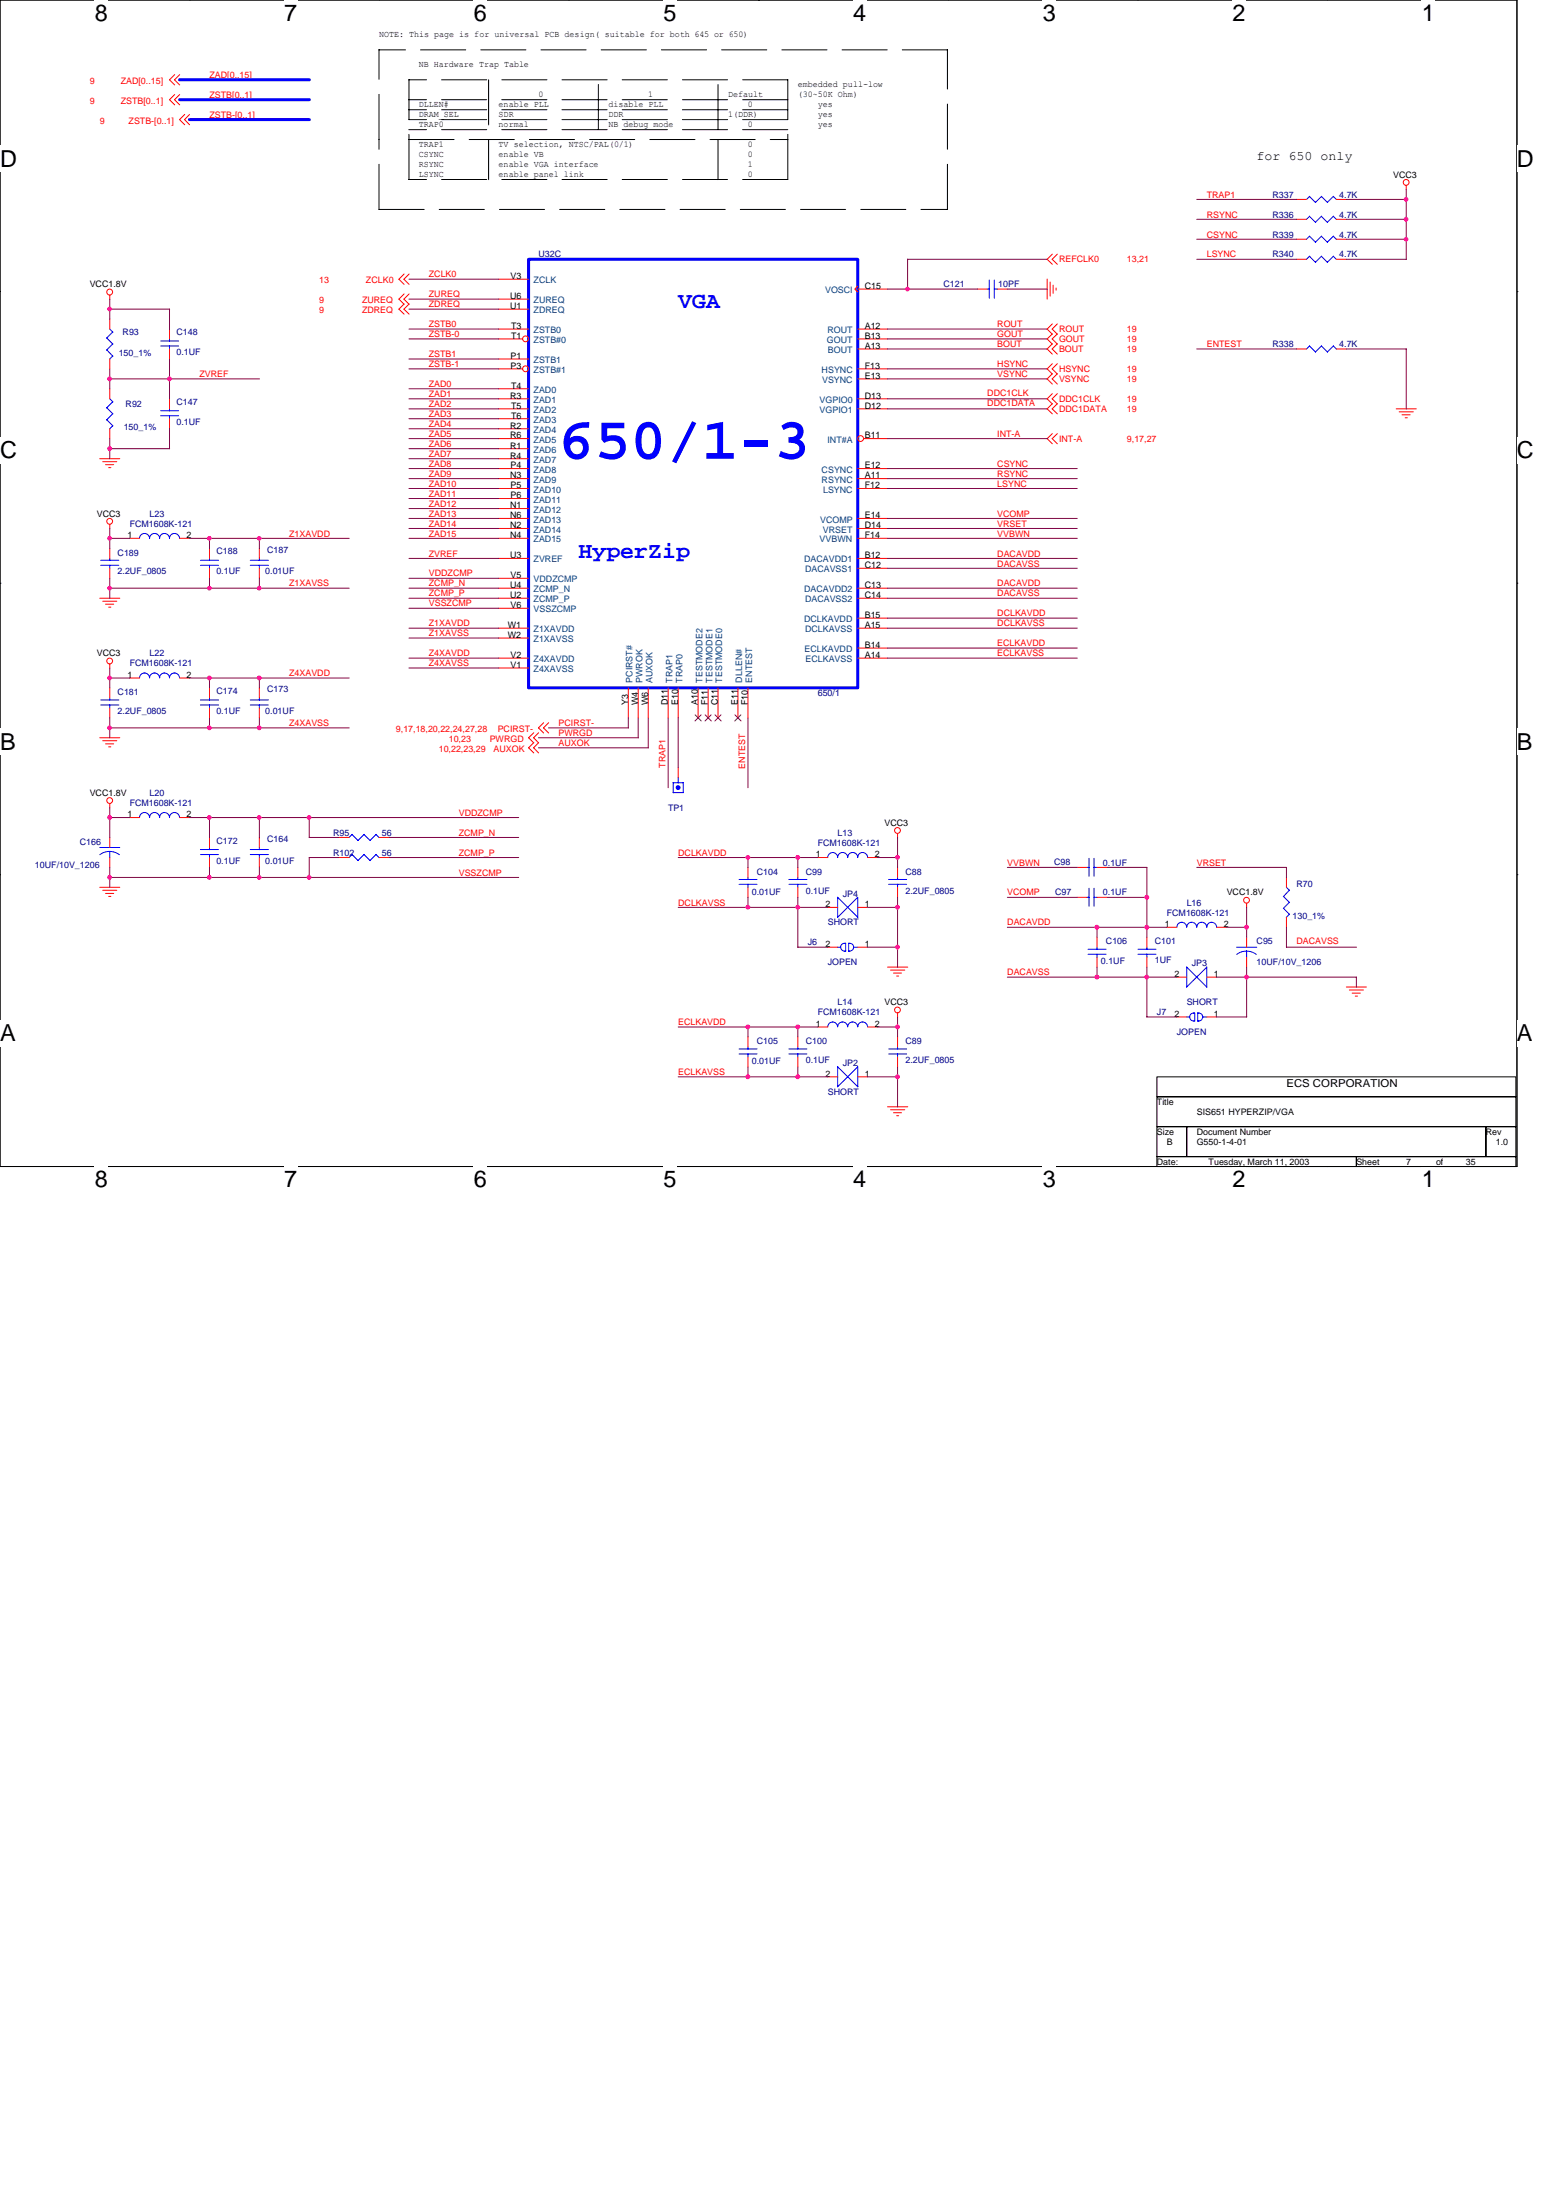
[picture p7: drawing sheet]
<svg xmlns="http://www.w3.org/2000/svg" width="210mm" height="297mm" viewBox="0 0 210 297" stroke-linecap="round" stroke-linejoin="round" font-family="sans-serif">
<path d="M0 0h204.8v157.5h-204.8z" fill="none" stroke="#000" stroke-width=".13"/>
<g fill="#fff">
<path d="M12.8 0h1.7v3.5h-1.7z"/>
<path d="M12.8 157.5h1.7v3.5h-1.7z"/>
</g>
<path d="M25.6 0h.1M25.6 157.5h.1" fill="none" stroke="#000" stroke-width=".13"/>
<g fill="#fff">
<path d="M38.4 0h1.7v3.5h-1.7z"/>
<path d="M38.4 157.5h1.7v3.5h-1.7z"/>
</g>
<path d="M51.2 0h.1M51.2 157.5h.1" fill="none" stroke="#000" stroke-width=".13"/>
<g fill="#fff">
<path d="M64 0h1.7v3.5h-1.7z"/>
<path d="M64 157.5h1.7v3.5h-1.7z"/>
</g>
<path d="M76.8 0h.1M76.8 157.5h.1" fill="none" stroke="#000" stroke-width=".13"/>
<g fill="#fff">
<path d="M89.6 0h1.7v3.5h-1.7z"/>
<path d="M89.6 157.5h1.7v3.5h-1.7z"/>
</g>
<path d="M102.4 0h.1M102.4 157.5h.1" fill="none" stroke="#000" stroke-width=".13"/>
<g fill="#fff">
<path d="M115.2 0h1.7v3.5h-1.7z"/>
<path d="M115.2 157.5h1.7v3.5h-1.7z"/>
</g>
<path d="M128 0h.1M128 157.5h.1" fill="none" stroke="#000" stroke-width=".13"/>
<g fill="#fff">
<path d="M140.8 0h1.7v3.5h-1.7z"/>
<path d="M140.8 157.5h1.7v3.5h-1.7z"/>
</g>
<path d="M153.6 0h.1M153.6 157.5h.1" fill="none" stroke="#000" stroke-width=".13"/>
<g fill="#fff">
<path d="M166.3 0h1.8v3.5h-1.8z"/>
<path d="M166.3 157.5h1.8v3.5h-1.8z"/>
</g>
<path d="M179.2 0h.1M179.2 157.5h.1" fill="none" stroke="#000" stroke-width=".13"/>
<g fill="#fff">
<path d="M191.9 0h1.8v3.5h-1.8z"/>
<path d="M191.9 157.5h1.8v3.5h-1.8z"/>
<path d="M0 19.7h2.3v3.5h-2.3z"/>
<path d="M204.8 19.7h2.3v3.5h-2.3z"/>
<path d="M0 59.1h2.3v3.5h-2.3z"/>
<path d="M204.8 59.1h2.3v3.5h-2.3z"/>
</g>
<path d="M0 39.4h.1M204.8 39.4h.1" fill="none" stroke="#000" stroke-width=".13"/>
<g fill="#fff">
<path d="M0 98.4h2.1v3.5h-2.1z"/>
<path d="M204.8 98.4h2.1v3.5h-2.1z"/>
</g>
<path d="M0 78.7h.1M204.8 78.7h.1" fill="none" stroke="#000" stroke-width=".13"/>
<g fill="#fff">
<path d="M0 137.8h2.1v3.5h-2.1z"/>
<path d="M204.7 137.8h2.2v3.5h-2.2z"/>
</g>
<path d="M0 118.1h.1M204.8 118.1h.1M156.2 145.4h48.4v2.7h-48.4zM156.2 148.1h48.4v4h-48.4zM156.2 152.1h4v4.1h-4zM156.2 156.2h26.9v1.3h-26.9zM160.2 152.1h40.4v4.1h-40.4zM183.1 156.2h21.5v1.3h-21.5zM200.6 152.1h4v4.1h-4z" fill="none" stroke="#000" stroke-width=".13"/>
<g fill="none" stroke="#000" stroke-width=".13" stroke-dasharray="6.1 2">
<path d="M51.2 18.8v-12.1M55.2 18.8h51.2M66 10.8v6.7M66 18.8v5.5M80.8 17.5v-6.7M96.9 17.5v-6.7M96.9 18.8v5.5M106.3 10.8h-51.1M106.3 16.2h-51.1M106.3 17.5h-51.1M106.3 14.8h-51.1M106.3 13.5h-51.1"/>
<path d="M127.9 6.7h-76.8M51.2 28.3v-9.5M51.2 28.3h76.7M55.2 24.2v-13.4M106.3 24.2v-13.4M106.3 24.2h-51.1M127.9 28.3v-21.6"/>
</g>
<g fill="none" stroke="#f00" stroke-width=".13">
<path d="M23.6 10.1l-.7 .7 .7 .7M23.6 12.8l-.7 .7 .7 .7M24.3 10.1l-.7 .7 .7 .7M24.3 12.8l-.7 .7 .7 .7M24.9 15.5l-.7 .7 .7 .6M25.6 15.5l-.7 .7 .7 .6M14.8 39.9v.5M54.5 37l-.7 .7 .7 .7M54.5 39.7l-.7 .7 .7 .7M55.2 37l-.7 .7 .7 .7M55.2 39.7l-.7 .7 .7 .7M67.3 37.7h4.1"/>
<path d="M115.8 38.6l-.4 .4 .4 .4M115.8 39h4M131.9 39h1.4M134.6 39h1.4M141.4 37.7v2.7M141.8 38.1v1.9M142 34.3l-.6 .7 .6 .7M142.2 38.5v1.1M142.6 38.9v.3M142.7 34.3l-.7 .7 .7 .7M175 29.6h1.4M175 35h1.4"/>
<path d="M175 26.9h1.4M175 32.3h1.4M180.4 29.6h1.3M180.4 35h1.3M180.4 26.9h1.3M180.4 32.3h1.3M189.8 25v.6M14.8 43.1v1.3M14.8 48.5v1.3M14.8 52.5v1.3M14.8 57.9v1.3M22.9 44.4v1.4"/>
<path d="M22.9 47.1v1.4M22.9 53.8v1.4M22.9 56.5v1.4M54.5 41l-.7 .7 .7 .7M55.2 41l-.7 .7 .7 .7M67.3 55.2h4.1M67.3 40.4h4.1M67.3 41.7h4.1M67.3 44.4h4.1M67.3 45.8h3.2M67.3 48.5h4.1M67.3 49.8h3.2"/>
<path d="M67.3 52.5h4.1M67.3 53.8h4.1M67.3 56.5h4.1M67.3 57.9h4.1M67.3 59.2h4.1M115.8 55.2h4M115.8 44.4h4M115.8 45.8h4M115.8 49.8h4M115.8 53.8h4M115.8 47.1h4M115.8 51.2h4"/>
<path d="M116.6 59.2h3.2M142 43.7l-.6 .7 .6 .7M142 45.1l-.6 .7 .6 .7M142 46.4l-.6 .7 .6 .7M142 49.1l-.6 .7 .6 .7M142 54.5l-.6 .7 .6 .7M142 53.1l-.6 .7 .6 .7M142 58.5l-.6 .7 .6 .7M142 50.5l-.6 .7 .6 .7M142.7 43.7l-.7 .7 .7 .7M142.7 45.1l-.7 .7 .7 .7M142.7 46.4l-.7 .7 .7 .7"/>
<path d="M142.7 49.1l-.7 .7 .7 .7M142.7 54.5l-.7 .7 .7 .7M142.7 53.1l-.7 .7 .7 .7M142.7 58.5l-.7 .7 .7 .7M142.7 50.5l-.7 .7 .7 .7M175 47.1h1.4M180.4 47.1h1.3M188.5 55.2h2.7M188.9 55.6h1.9M189.3 56h1.1M189.7 56.4h.3M13.5 61.9h2.7"/>
<path d="M13.9 62.3h1.9M14.2 62.7h1.1M14.7 63.1h.3M14.8 70.8v.6M14.8 74v1.4M14.8 76.7v1.4M17.5 72.7h1.3M24.2 72.7h1.4M28.3 74v1.4M28.3 76.7v1.4M35 74v1.4M35 76.7v1.4"/>
<path d="M67.3 61.9h4.1M67.3 72.7h4.1M67.3 60.6h4.1M67.3 63.3h4.1M67.3 64.6h4.1M67.3 66h4.1M67.3 67.3h4.1M67.3 68.7h4.1M67.3 70h4.1M67.3 71.4h4.1M67.3 75.4h4.1M67.3 78.1h4.1"/>
<path d="M67.3 79.4h4.1M115.8 72.7h4M115.8 63.3h4M115.8 64.6h4M115.8 66h4M115.8 70h4M115.8 71.4h4M115.8 75.4h4M115.8 79.4h4M115.8 76.7h4M13.5 80.8h2.7M13.5 99.6h2.7"/>
<path d="M13.9 81.2h1.9M14.2 81.6h1.1M14.7 82h.3M14.8 89.7v.5M14.8 92.9v1.3M14.8 95.6v1.3M17.5 91.5h1.3M24.2 91.5h1.4M28.3 92.9v1.3M28.3 95.6v1.3M35 92.9v1.3M35 95.6v1.3"/>
<path d="M67.3 80.8h4.1M67.3 82.1h4.1M67.3 84.8h4.1M67.3 86.1h4.1M67.3 88.9h4.1M67.3 90.2h4.1M72.1 98.9l-.7 .7 .7 .7M72.7 98.9l-.7 .7 .7 .7M73.4 97.6l-.7 .7 .7 .7M74.1 97.6l-.7 .7 .7 .7M84.8 92.9v4M86.1 92.9v4"/>
<path d="M87.5 92.9v4M90.2 92.9v4M91.5 92.9v4M94.2 92.9v4M95.6 92.9v4M96.9 92.9v4M99.6 92.9v4M101 92.9v4M115.8 80.8h4M115.8 84.8h4M115.8 88.9h4M115.8 83.5h4"/>
<path d="M115.8 87.5h4M13.5 119.8h2.7M13.9 100h1.9M14.2 100.4h1.1M14.7 100.8h.3M14.8 108.5v.6M14.8 113.1v1.3M14.8 115.8v1.3M17.5 110.4h1.3M24.2 110.4h1.4M28.3 113.1v1.3M28.3 115.8v1.3"/>
<path d="M35 113.1v1.3M35 115.8v1.3M45.8 115.8h1.3M45.8 113.1h1.3M51.2 115.8h1.3M51.2 113.1h1.3M72.1 100.3l-.7 .7 .7 .7M72.7 100.3l-.7 .7 .7 .7M91.5 103.7v1.3M101 117.1v1.4M101 119.8v1.4M107.7 117.1v1.4"/>
<path d="M107.7 119.8v1.4M110.4 115.8h1.3M117.1 115.8h1.4M121.2 112.5v.6M121.2 117.1v1.4M121.2 119.8v1.4M145.4 117.1h1.3M148.1 117.1h1.3M173.7 118.5v1.3M13.9 120.2h1.9M14.2 120.6h1.1M14.7 121h.3"/>
<path d="M101 140v1.4M107.7 140v1.4M110.4 138.7h1.3M111.7 122.5h1.4M111.7 127.9h1.4M115.8 122.5h1.3M115.8 127.9h1.3M117.1 138.7h1.4M119.8 130.6h2.7M120.2 131h1.9M120.6 131.4h1.1M121 131.8h.3"/>
<path d="M121.2 136.8v.5M121.2 140v1.4M145.4 121.2h1.3M148.1 121.2h1.3M148.1 126.5v1.4M148.1 129.2v1.4M154.8 126.5v1.4M154.8 129.2v1.4M157.5 125.2h1.4M158.9 137.3h1.3M158.9 131.9h1.3M162.9 137.3h1.3"/>
<path d="M162.9 131.9h1.3M164.2 125.2h1.4M168.3 122v.5M168.3 126.5v1.4M168.3 129.2v1.4M173.7 123.8v1.4M181.7 133.3h2.7M182.1 133.7h1.9M182.5 134.1h1.1M182.9 134.5h.3M101 142.7v1.3M107.7 142.7v1.3"/>
<path d="M111.7 145.4h1.4M115.8 145.4h1.3M119.8 149.4h2.7M120.2 149.8h1.9M120.6 150.2h1.1M121 150.6h.3M121.2 142.7v1.3"/>
<circle cx="14.8" cy="39.4" r=".4"/>
<circle cx="189.8" cy="24.6" r=".39"/>
<circle cx="70.9" cy="49.8" r=".39"/>
<circle cx="70.9" cy="45.7" r=".39"/>
<circle cx="116.2" cy="59.2" r=".39"/>
<circle cx="14.8" cy="70.4" r=".39"/>
<circle cx="14.8" cy="89.2" r=".39"/>
<circle cx="14.8" cy="108.1" r=".39"/>
<circle cx="121.1" cy="112.1" r=".39"/>
<circle cx="121.1" cy="136.4" r=".39"/>
<circle cx="168.3" cy="121.5" r=".39"/>
</g>
<g fill="none" stroke="#00f" stroke-width=".13">
<path d="M133.3 39h.3M133.5 37.8v2.5M134.2 39h.4M134.2 37.8v2.5M176.8 29.2l.8 .8M176.8 34.6l.8 .8M176.8 31.9l.8 .8M176.8 29.2l-.4 .4M176.8 34.6l-.4 .4M176.8 26.5l-.4 .4M176.8 31.9l-.4 .4M177.6 32.7l.8-.8 .8 .8"/>
<path d="M178.4 29.2l.8 .8M178.4 34.6l.8 .8M178.4 26.5l.8 .8M178.4 29.2l-.8 .8M178.4 34.6l-.8 .8M178.4 26.5l-.8 .8-.8-.8M180 29.2l.4 .4M180 34.6l.4 .4M180 26.5l.4 .4M180 31.9l.4 .4M180 29.2l-.8 .8M180 34.6l-.8 .8"/>
<path d="M180 26.5l-.8 .8M180 31.9l-.8 .8M14.4 45.6l.8 .9M14.4 47.2l.8 .9M14.4 55.1l.8 .8M14.8 44.4l.4 .5M14.8 53.8l.4 .5M15.2 44.8l-.8 .9M15.2 46.4l-.8 .9M15.2 48.1l-.4 .4M15.2 54.3l-.8 .8M15.2 55.9l-.8 .8 .8 .8"/>
<path d="M15.2 57.5l-.4 .4M21.7 56.1h2.4M21.7 55.5h2.4M21.7 46.7h2.4M21.7 46h2.4M22.9 45.8v.3M22.9 46.7v.4M22.9 55.2v.3M22.9 56.1v.4M176.8 46.7l.8 .8M176.8 46.7l-.4 .4M177.6 47.5l.8-.8 .8 .8"/>
<path d="M180 46.7l.4 .4M180 46.7l-.8 .8M13.6 76.3h2.4M13.6 75.6h2.4M14.8 75.4v.3M14.8 76.3v.4M18.8 72.7a.68 .68 0 0 1 .7-.7 .68 .68 0 0 1 .7 .7 .68 .68 0 0 1 .7-.7 .68 .68 0 0 1 .6 .7 .67 .67 0 0 1 .7-.7 .67 .67 0 0 1 .7 .7 .68 .68 0 0 1 .7-.7 .68 .68 0 0 1 .6 .7M27.1 76.3h2.4M27.1 75.6h2.4M28.3 75.4v.3M28.3 76.3v.4M33.8 76.3h2.4"/>
<path d="M33.8 75.6h2.4M35 75.4v.3M35 76.3v.4M13.6 95.2h2.4M13.6 94.5h2.4M14.8 94.2v.3M14.8 95.2v.4M18.8 91.5a.68 .68 0 0 1 .7-.6 .68 .68 0 0 1 .7 .6 .68 .68 0 0 1 .7-.6 .68 .68 0 0 1 .6 .6 .67 .67 0 0 1 .7-.6 .67 .67 0 0 1 .7 .6 .68 .68 0 0 1 .7-.6 .68 .68 0 0 1 .6 .6M27.1 95.2h2.4M27.1 94.5h2.4M28.3 94.2v.3M28.3 95.2v.4"/>
<path d="M33.8 95.2h2.4M33.8 94.5h2.4M35 94.2v.3M35 95.2v.4M13.5 114.4h2.7M13.5 115.4a2.16 2.16 0 0 1 2.6 0M14.8 115v.8M18.8 110.4a.68 .68 0 0 1 .7-.7 .68 .68 0 0 1 .7 .7 .68 .68 0 0 1 .7-.7 .68 .68 0 0 1 .6 .7 .67 .67 0 0 1 .7-.7 .67 .67 0 0 1 .7 .7 .68 .68 0 0 1 .7-.7 .68 .68 0 0 1 .6 .7M27.1 115.4h2.4M27.1 114.7h2.4M28.3 114.4v.3M28.3 115.4v.4"/>
<path d="M33.8 115.4h2.4M33.8 114.7h2.4M35 114.4v.3M35 115.4v.4M47.5 112.7l.8 .8M47.5 115.4l.8 .8M47.5 112.6l-.4 .5M47.5 115.4l-.4 .4M49.1 112.7l.9 .8M49.1 115.4l.9 .8M49.1 112.6l-.8 .9M49.1 115.4l-.8 .8"/>
<path d="M50.8 112.7l.4 .4M50.8 115.4l.4 .4M50.8 112.6l-.8 .9M50.8 115.4l-.8 .8M90.8 105.7h1.4M90.9 105.7v1.3M91.5 105v.7M92.2 105.7v1.3h-1.3M99.8 119.4h2.4M99.8 118.7h2.4M101 118.5v.3M101 119.4v.4"/>
<path d="M106.5 119.4h2.4M106.5 118.7h2.4M107.7 118.5v.3M107.7 119.4v.4M111.7 115.8a.67 .67 0 0 1 .7-.7 .67 .67 0 0 1 .7 .7 .68 .68 0 0 1 .6-.7 .68 .68 0 0 1 .7 .7 .68 .68 0 0 1 .7-.7 .68 .68 0 0 1 .7 .7 .67 .67 0 0 1 .6-.7 .67 .67 0 0 1 .7 .7M120 119.4h2.4M120 118.7h2.4M121.2 118.5v.3M121.2 119.4v.4M146.7 117.1h.3M147 115.9v2.4M147 119.9v2.5"/>
<path d="M147.7 117.1h.4M147.7 115.9v2.4M147.7 119.9v2.5M173.7 119.8l.4 .4M111.7 138.6a.67 .67 0 0 1 .7-.6 .67 .67 0 0 1 .7 .6 .68 .68 0 0 1 .6-.6 .68 .68 0 0 1 .7 .6 .68 .68 0 0 1 .7-.6 .68 .68 0 0 1 .7 .6 .67 .67 0 0 1 .6-.6 .67 .67 0 0 1 .7 .6M113.1 123.8v-2.7l2.7 2.8M113.1 127.9h.4M114.2 127.4a.54 .54 0 0 0-.7 .4 .54 .54 0 0 0 .5 .6M114.2 127.3v1.1h-.2M114.5 128.4h.2M114.6 127.3v1.1M114.6 127.4h.1"/>
<path d="M114.7 127.4a.53 .53 0 0 1 .5 .5 .53 .53 0 0 1-.5 .5M115.2 127.9h.6M115.8 123.8v-2.7l-2.7 2.8M146.7 121.2h.3M146.9 128.8h2.4M146.9 128.2h2.4M147.7 121.2h.4M148.1 127.9v.3M148.1 128.8v.4M153.6 128.8h2.4M153.6 128.2h2.4M154.8 127.9v.3"/>
<path d="M154.8 128.8v.4M158.9 125.2a.67 .67 0 0 1 .6-.7 .67 .67 0 0 1 .7 .7 .68 .68 0 0 1 .7-.7 .68 .68 0 0 1 .6 .7 .68 .68 0 0 1 .7-.7 .68 .68 0 0 1 .7 .7 .67 .67 0 0 1 .7-.7 .67 .67 0 0 1 .6 .7M160.2 137.3h.4M160.2 133.3v-2.7l2.7 2.7M161.1 137.9a.55 .55 0 0 1-.5-.7 .55 .55 0 0 1 .7-.4v1.1h-.2M161.8 136.8a.55 .55 0 0 1 .5 .6 .55 .55 0 0 1-.7 .5M161.8 136.8h-.1v1.1M162.3 137.3h.6M162.9 133.3v-2.7l-2.7 2.7M166.9 127.9h2.8M166.9 128.9a2.05 2.05 0 0 1 1.4-.5 2.14 2.14 0 0 1 1.3 .5M168.3 128.4v.9"/>
<path d="M173.2 121l.9 .9M173.2 122.6l.9 .9M174.1 120.2l-.9 .9M174.1 121.8l-.9 .9M174.1 123.4l-.5 .5M99.8 142.3h2.4M99.8 141.6h2.4M101 141.4v.2M101 142.3v.4M106.5 142.3h2.4M106.5 141.6h2.4M107.7 141.4v.2"/>
<path d="M107.7 142.3v.4M113.1 146.7v-2.7l2.7 2.7M115.8 146.7v-2.7l-2.7 2.7M120 142.3h2.4M120 141.6h2.4M121.2 141.4v.2M121.2 142.3v.4"/>
</g>
<path d="M24.2 10.8h17.6M24.2 13.5h17.6M25.6 16.2h16.2M71.4 35h44.4v57.9h-44.4z" fill="none" stroke="#00f" stroke-width=".4"/>
<path d="M93.8 96.5l.9 .8M94.6 96.5l-.8 .8M95.2 96.5l.8 .8M96 96.5l-.8 .8M96.5 96.5l.8 .8M97.3 96.5l-.8 .8M99.2 96.5l.8 .8M100 96.5l-.8 .8" fill="none" stroke="#804000" stroke-width=".13"/>
<circle cx="91.5" cy="106.3" r=".26" fill="#00f" stroke="#00f" stroke-width=".13"/>
<g fill="none" stroke="#800040" stroke-width=".13">
<path d="M55.2 37.7h12.1M119.8 39h12.2M136 39h5.4M141.4 35h-18.9v4M161.5 29.6h13.5M161.5 32.3h13.5M161.5 35h13.5M161.5 26.9h13.5M181.7 29.6h8.1M181.7 32.3h8.1M181.7 35h8.1M181.7 26.9h8.1"/>
<path d="M189.8 25.6v9.4M14.8 41.7h8.1M14.8 51.2h20.2M14.8 40.4v2.7M14.8 49.8v2.7M14.8 59.2v2.8M22.9 41.7v2.7M22.9 48.5v5.4M22.9 57.9v2.7M55.2 40.4h12.1M55.2 41.7h12.1M55.2 44.4h12.1"/>
<path d="M55.2 45.8h12.1M55.2 48.5h12.1M55.2 49.8h12.1M55.2 52.5h12.1M55.2 53.8h12.1M55.2 55.2h12.1M55.2 56.5h12.1M55.2 57.9h12.1M55.2 59.2h12.1M119.8 44.4h21.6M119.8 45.8h21.6M119.8 47.1h21.6"/>
<path d="M119.8 49.8h21.6M119.8 51.2h21.6M119.8 53.8h21.6M119.8 55.2h21.6M119.8 59.2h21.6M161.5 47.1h13.5M181.7 47.1h8.1M189.8 47.1v8.1M14.8 60.6h8.1M14.8 72.7h2.7M14.8 79.4h32.3M14.8 71.4v2.7"/>
<path d="M14.8 78.1v2.7M25.6 72.7h21.5M28.3 72.7v1.4M28.3 78.1v1.3M35 72.7v1.4M35 78.1v1.3M55.2 60.6h12.1M55.2 61.9h12.1M55.2 63.3h12.1M55.2 64.6h12.1M55.2 66h12.1M55.2 67.3h12.1"/>
<path d="M55.2 68.7h12.1M55.2 70h12.1M55.2 71.4h12.1M55.2 72.7h12.1M55.2 75.4h12.1M55.2 78.1h12.1M55.2 79.4h12.1M119.8 63.3h25.6M119.8 64.6h25.6M119.8 66h25.6M119.8 70h25.6M119.8 71.4h25.6"/>
<path d="M119.8 72.7h25.6M119.8 75.4h25.6M119.8 76.7h25.6M119.8 79.4h25.6M14.8 98.3h32.3M14.8 90.2v2.7M14.8 96.9v2.7M14.8 91.5h2.7M25.6 91.5h21.5M28.3 91.5v1.4M28.3 96.9v1.4M35 91.5v1.4"/>
<path d="M35 96.9v1.4M55.2 80.8h12.1M55.2 82.1h12.1M55.2 84.8h12.1M55.2 86.1h12.1M55.2 88.9h12.1M55.2 90.2h12.1M74 98.3h10.8M84.8 96.9v1.4M86.1 96.9l.1 2.7h-13.5M87.5 96.9v4.1M90.2 96.9v9.5"/>
<path d="M91.5 96.9v6.8M101 96.9v9.5M119.8 80.8h25.6M119.8 83.5h25.6M119.8 84.8h25.6M119.8 87.5h25.6M119.8 88.9h25.6M14.8 109.1v4M14.8 117.1v2.7M14.8 110.4h2.7M14.8 118.5h55.2M25.6 110.4h44.4"/>
<path d="M28.3 110.4v2.7M28.3 117.1v1.4M35 110.4v2.7M35 117.1v1.4M41.7 110.4v2.7h4.1M45.8 115.8h-4.1v2.7M52.5 113.1h17.5M52.5 115.8h17.5M72.7 101h14.8M91.5 115.8h18.9M101 115.8v1.3M107.7 115.8v1.3"/>
<path d="M118.5 115.8h2.7M121.2 113.1v4M136 117.1h9.4M149.4 117.1h5.4v9.5M161.5 117.1h12.2v1.4M91.5 122.5h20.3M91.5 138.7h18.9M101 121.2v1.3M101 138.7v1.3M107.7 121.2v6.7h4M107.7 138.7v1.3M117.1 127.9h4.1"/>
<path d="M117.1 122.5h4.1M118.5 138.7h2.7M121.2 121.2v9.4M121.2 137.3v2.7M136 131.9h22.9M136 125.2h21.5M136 121.2h9.4M148.1 125.2v1.4M148.1 130.6v1.4M149.4 121.2h5.4M154.8 137.3h4.1M154.8 130.6v6.7"/>
<path d="M164.2 131.9h18.9v1.4M164.2 137.3h4.1M165.6 125.2h2.7M168.3 122.5v4.1M168.3 130.6v6.7M173.7 125.2v2.7h9.4M91.5 145.4h20.3M101 144v1.4M107.7 144v1.4M117.1 145.4h4.1M121.2 144v5.5"/>
</g>
<g fill="#f0f" stroke="#f0f" stroke-width=".13">
<circle cx="14.8" cy="51.1" r=".26"/>
<circle cx="22.9" cy="51.1" r=".27"/>
<circle cx="28.3" cy="72.7" r=".25"/>
<circle cx="14.8" cy="79.4" r=".25"/>
<circle cx="28.3" cy="79.4" r=".25"/>
<circle cx="35" cy="79.4" r=".25"/>
<circle cx="35" cy="72.7" r=".25"/>
<circle cx="122.5" cy="39" r=".25"/>
<circle cx="41.7" cy="110.4" r=".26"/>
<circle cx="28.3" cy="110.4" r=".26"/>
<circle cx="35" cy="110.4" r=".26"/>
<circle cx="35" cy="91.5" r=".26"/>
<circle cx="28.3" cy="91.5" r=".26"/>
<circle cx="14.8" cy="41.7" r=".25"/>
<circle cx="148.1" cy="125.2" r=".27"/>
<circle cx="168.3" cy="125.2" r=".27"/>
<circle cx="35" cy="98.3" r=".26"/>
<circle cx="154.8" cy="131.9" r=".27"/>
<circle cx="148.1" cy="131.9" r=".27"/>
<circle cx="154.8" cy="121.1" r=".27"/>
<circle cx="14.8" cy="110.4" r=".26"/>
<circle cx="154.8" cy="125.2" r=".27"/>
<circle cx="121.2" cy="122.5" r=".26"/>
<circle cx="101" cy="122.5" r=".26"/>
<circle cx="121.2" cy="115.8" r=".26"/>
<circle cx="101" cy="115.8" r=".26"/>
<circle cx="107.7" cy="115.8" r=".26"/>
<circle cx="107.7" cy="122.5" r=".26"/>
<circle cx="14.8" cy="98.3" r=".26"/>
<circle cx="107.7" cy="145.4" r=".27"/>
<circle cx="28.3" cy="118.5" r=".26"/>
<circle cx="101" cy="145.4" r=".27"/>
<circle cx="121.1" cy="138.6" r=".27"/>
<circle cx="14.8" cy="60.6" r=".26"/>
<circle cx="189.8" cy="32.3" r=".25"/>
<circle cx="14.8" cy="72.7" r=".25"/>
<circle cx="189.8" cy="26.9" r=".26"/>
<circle cx="107.7" cy="138.6" r=".27"/>
<circle cx="121.1" cy="145.4" r=".27"/>
<circle cx="189.8" cy="29.6" r=".26"/>
<circle cx="35" cy="118.5" r=".26"/>
<circle cx="14.8" cy="118.5" r=".26"/>
<circle cx="41.7" cy="118.5" r=".26"/>
<circle cx="28.3" cy="98.3" r=".26"/>
<circle cx="101" cy="138.6" r=".27"/>
<circle cx="168.3" cy="131.9" r=".27"/>
<circle cx="14.8" cy="91.5" r=".26"/>
<circle cx="121.1" cy="127.9" r=".27"/>
</g>
<text font-size="8.1" fill="#00f" x="75.4" y="61.9">650/1-3</text>
<g font-size="3.2">
<text x="12.8" y="2.8">8</text>
<text x="38.4" y="2.8">7</text>
<text x="64" y="2.8">6</text>
<text x="89.6" y="2.8">5</text>
<text x="115.2" y="2.8">4</text>
<text x="140.8" y="2.8">3</text>
<text x="166.3" y="2.8">2</text>
<text x="191.9" y="2.8">1</text>
<text x="0" y="22.5">D</text>
<text x="204.8" y="22.5">D</text>
<text x="0" y="61.9">C</text>
<text x="204.8" y="61.9">C</text>
<text x="0" y="101.2">B</text>
<text x="204.8" y="101.2">B</text>
<text x="0" y="140.6">A</text>
<text x="204.8" y="140.6">A</text>
<text x="12.8" y="160.3">8</text>
<text x="38.4" y="160.3">7</text>
<text x="64" y="160.3">6</text>
<text x="89.6" y="160.3">5</text>
<text x="115.2" y="160.3">4</text>
<text x="140.8" y="160.3">3</text>
<text x="166.3" y="160.3">2</text>
<text x="191.9" y="160.3">1</text>
</g>
<g font-size="3.1" fill="#00f">
<text x="91.5" y="41.6">VGA</text>
<text x="78.1" y="75.3">HyperZip</text>
</g>
<text font-size="1.8" x="169.6" y="21.6">for 650 only</text>
<text font-size="1.5" x="173.7" y="146.7">ECS CORPORATION</text>
<g font-size="1.2">
<text x="51.2" y="5">NOTE: This page is for universal PCB design( suitable for both 645 or 650)</text>
<text x="56.5" y="9.1">NB Hardware Trap Table</text>
<text x="107.7" y="11.7">embedded pull-low</text>
<text x="56.5" y="14.4">DLLEN#</text>
<text x="56.5" y="15.8">DRAM_SEL</text>
<text x="56.5" y="17.1">TRAP0</text>
<text x="67.3" y="14.4">enable PLL</text>
<text x="67.3" y="15.8">SDR</text>
<text x="67.3" y="17.1">normal</text>
<text x="72.7" y="13.1">0</text>
<text x="82.1" y="14.4">disable PLL</text>
<text x="82.1" y="17.1">NB debug mode</text>
<text x="82.1" y="15.8">DDR</text>
<text x="87.5" y="13.1">1</text>
<text x="98.3" y="13.1">Default</text>
<text x="98.3" y="15.8">1(DDR)</text>
<text x="101" y="14.4">0</text>
<text x="101" y="17.1">0</text>
<text x="107.7" y="13.1">(30~50K Ohm)</text>
<text x="110.4" y="14.4">yes</text>
<text x="110.4" y="15.8">yes</text>
<text x="110.4" y="17.1">yes</text>
<text x="56.5" y="19.8">TRAP1</text>
<text x="56.5" y="23.9">LSYNC</text>
<text x="56.5" y="21.2">CSYNC</text>
<text x="56.5" y="22.5">RSYNC</text>
<text x="67.3" y="22.5">enable VGA interface</text>
<text x="67.3" y="23.9">enable panel link</text>
<text x="67.3" y="19.8">TV selection, NTSC/PAL(0/1)</text>
<text x="67.3" y="21.2">enable VB</text>
<text x="101" y="19.8">0</text>
<text x="101" y="22.5">1</text>
<text x="101" y="21.2">0</text>
<text x="101" y="23.9">0</text>
<text x="188.1" y="24">VCC3</text>
<text x="12.1" y="38.8">VCC1.8V</text>
<text x="68.9" y="40.4">U6</text>
<text x="68.9" y="41.7">U1</text>
<text x="68.9" y="37.7">V3</text>
<text x="116.7" y="39">C15</text>
<text x="69" y="44.4">T3</text>
<text x="69" y="45.7">T1</text>
<text x="116.7" y="44.4">A12</text>
<text x="116.7" y="45.7">B13</text>
<text x="116.7" y="47.1">A13</text>
<text x="68.9" y="53.8">R3</text>
<text x="68.9" y="48.5">P1</text>
<text x="68.9" y="49.8">P3</text>
<text x="69" y="52.5">T4</text>
<text x="116.7" y="49.8">F13</text>
<text x="116.7" y="51.1">E13</text>
<text x="116.7" y="53.8">D13</text>
<text x="68.9" y="57.9">R2</text>
<text x="68.9" y="59.2">R6</text>
<text x="69" y="55.2">T5</text>
<text x="69" y="56.5">T6</text>
<text x="116.7" y="55.2">D12</text>
<text x="116.7" y="59.2">B11</text>
<text x="68.9" y="60.6">R1</text>
<text x="68.9" y="61.9">R4</text>
<text x="68.9" y="64.6">N3</text>
<text x="68.9" y="63.2">P4</text>
<text x="68.9" y="65.9">P5</text>
<text x="116.7" y="63.2">E12</text>
<text x="116.7" y="64.6">A11</text>
<text x="116.7" y="65.9">F12</text>
<text x="13.1" y="69.8">VCC3</text>
<text x="68.9" y="68.6">N1</text>
<text x="68.9" y="70">N6</text>
<text x="68.9" y="71.3">N2</text>
<text x="68.9" y="67.3">P6</text>
<text x="116.7" y="70">E14</text>
<text x="116.7" y="71.3">D14</text>
<text x="17.2" y="72.7">1</text>
<text x="25.2" y="72.7">2</text>
<text x="68.9" y="72.7">N4</text>
<text x="68.9" y="75.4">U3</text>
<text x="116.7" y="72.7">F14</text>
<text x="116.7" y="75.4">B12</text>
<text x="116.7" y="76.7">C12</text>
<text x="68.9" y="79.4">U4</text>
<text x="68.9" y="80.8">U2</text>
<text x="68.9" y="78.1">V5</text>
<text x="68.9" y="82.1">V6</text>
<text x="116.7" y="79.4">C13</text>
<text x="116.7" y="80.8">C14</text>
<text x="116.7" y="83.4">B15</text>
<text x="13.1" y="88.6">VCC3</text>
<text x="68.5" y="84.8">W1</text>
<text x="68.5" y="86.1">W2</text>
<text x="68.9" y="88.8">V2</text>
<text x="116.7" y="84.8">A15</text>
<text x="116.7" y="87.5">B14</text>
<text x="116.7" y="88.8">A14</text>
<text x="17.2" y="91.5">1</text>
<text x="25.2" y="91.5">2</text>
<text x="68.9" y="90.2">V1</text>
<text x="84.8" y="95.2" transform="rotate(-90 84.8 95.2)">Y3</text>
<text x="86.1" y="95.2" transform="rotate(-90 86.1 95.2)">W4</text>
<text x="87.5" y="95.2" transform="rotate(-90 87.5 95.2)">W6</text>
<text x="90.2" y="95.2" transform="rotate(-90 90.2 95.2)">D11</text>
<text x="91.5" y="95.2" transform="rotate(-90 91.5 95.2)">E10</text>
<text x="94.2" y="95.2" transform="rotate(-90 94.2 95.2)">A10</text>
<text x="95.6" y="95.2" transform="rotate(-90 95.6 95.2)">F11</text>
<text x="96.9" y="95.2" transform="rotate(-90 96.9 95.2)">C11</text>
<text x="99.6" y="95.2" transform="rotate(-90 99.6 95.2)">E11</text>
<text x="100.9" y="95.2" transform="rotate(-90 100.9 95.2)">F10</text>
<text x="12.1" y="107.4">VCC1.8V</text>
<text x="17.2" y="110.4">1</text>
<text x="25.2" y="110.4">2</text>
<text x="119.4" y="111.5">VCC3</text>
<text x="110.1" y="115.8">1</text>
<text x="118.1" y="115.8">2</text>
<text x="111.4" y="122.5">2</text>
<text x="116.7" y="122.5">1</text>
<text x="157.2" y="125.2">1</text>
<text x="165.2" y="125.2">2</text>
<text x="165.6" y="120.9">VCC1.8V</text>
<text x="111.4" y="127.9">2</text>
<text x="116.7" y="127.9">1</text>
<text x="158.6" y="131.9">2</text>
<text x="163.9" y="131.9">1</text>
<text x="119.4" y="135.7">VCC3</text>
<text x="158.6" y="137.3">2</text>
<text x="163.9" y="137.3">1</text>
<text x="110.1" y="138.6">1</text>
<text x="118.1" y="138.6">2</text>
<text x="111.4" y="145.4">2</text>
<text x="116.7" y="145.4">1</text>
<text x="156.2" y="149.2">Title</text>
<text x="156.2" y="153.2">Size</text>
<text x="157.5" y="154.6">B</text>
<text x="161.5" y="153.2">Document Number</text>
<text x="161.5" y="154.6">G550-1-4-01</text>
<text x="161.5" y="150.5">SIS651 HYPERZIP/VGA</text>
<text x="200.6" y="153.2">Rev</text>
<text x="201.9" y="154.6">1.0</text>
<text x="156.2" y="157.3">Date:</text>
<text x="163.2" y="157.3">Tuesday, March 11, 2003</text>
<text x="183.1" y="157.3">Sheet</text>
<text x="189.8" y="157.3">7</text>
<text x="193.8" y="157.3">of</text>
<text x="197.9" y="157.3">35</text>
</g>
<g font-size="1.2" fill="#f00">
<text x="12.1" y="11.3">9</text>
<text x="16.3" y="11.3">ZAD[0..15]</text>
<text x="28.3" y="10.5">ZAD[0..15]</text>
<text x="12.1" y="14">9</text>
<text x="13.5" y="16.7">9</text>
<text x="16.3" y="14">ZSTB[0..1]</text>
<text x="17.4" y="16.7">ZSTB-[0..1]</text>
<text x="28.3" y="13.2">ZSTB[0..1]</text>
<text x="28.3" y="15.9">ZSTB-[0..1]</text>
<text x="162.9" y="26.7">TRAP1</text>
<text x="162.9" y="29.4">RSYNC</text>
<text x="143" y="35.4">REFCLK0</text>
<text x="152.1" y="35.4">13,21</text>
<text x="162.9" y="34.8">LSYNC</text>
<text x="162.9" y="32.1">CSYNC</text>
<text x="43.1" y="41">9</text>
<text x="43.1" y="38.2">13</text>
<text x="48.9" y="41">ZUREQ</text>
<text x="49.4" y="38.2">ZCLK0</text>
<text x="57.9" y="37.4">ZCLK0</text>
<text x="57.9" y="40.1">ZUREQ</text>
<text x="57.9" y="41.5">ZDREQ</text>
<text x="43.1" y="42.3">9</text>
<text x="48.9" y="42.3">ZDREQ</text>
<text x="57.9" y="44.2">ZSTB0</text>
<text x="57.9" y="45.5">ZSTB-0</text>
<text x="134.6" y="44.2">ROUT</text>
<text x="134.6" y="45.5">GOUT</text>
<text x="134.6" y="46.9">BOUT</text>
<text x="143" y="44.9">ROUT</text>
<text x="143" y="46.2">GOUT</text>
<text x="143" y="47.5">BOUT</text>
<text x="152.1" y="44.9">19</text>
<text x="152.1" y="47.5">19</text>
<text x="152.1" y="46.2">19</text>
<text x="162.9" y="46.9">ENTEST</text>
<text x="26.9" y="50.9">ZVREF</text>
<text x="57.9" y="48.2">ZSTB1</text>
<text x="57.9" y="49.6">ZSTB-1</text>
<text x="57.9" y="52.3">ZAD0</text>
<text x="57.9" y="53.6">ZAD1</text>
<text x="133.3" y="53.5">DDC1CLK</text>
<text x="134.6" y="50.9">VSYNC</text>
<text x="134.6" y="49.6">HSYNC</text>
<text x="143" y="50.2">HSYNC</text>
<text x="143" y="51.6">VSYNC</text>
<text x="152.1" y="50.2">19</text>
<text x="152.1" y="51.6">19</text>
<text x="57.9" y="54.9">ZAD2</text>
<text x="57.9" y="56.3">ZAD3</text>
<text x="57.9" y="57.6">ZAD4</text>
<text x="57.9" y="59">ZAD5</text>
<text x="133.3" y="54.8">DDC1DATA</text>
<text x="134.6" y="59">INT-A</text>
<text x="143" y="55.6">DDC1DATA</text>
<text x="143" y="54.3">DDC1CLK</text>
<text x="143" y="59.7">INT-A</text>
<text x="152.1" y="54.3">19</text>
<text x="152.1" y="55.6">19</text>
<text x="152.1" y="59.7">9,17,27</text>
<text x="57.9" y="60.3">ZAD6</text>
<text x="57.9" y="61.7">ZAD7</text>
<text x="57.9" y="63">ZAD8</text>
<text x="57.9" y="64.4">ZAD9</text>
<text x="57.9" y="65.7">ZAD10</text>
<text x="134.6" y="63">CSYNC</text>
<text x="134.6" y="64.4">RSYNC</text>
<text x="134.6" y="65.7">LSYNC</text>
<text x="57.9" y="67.1">ZAD11</text>
<text x="57.9" y="68.4">ZAD12</text>
<text x="57.9" y="69.8">ZAD13</text>
<text x="57.9" y="71.1">ZAD14</text>
<text x="134.6" y="69.8">VCOMP</text>
<text x="134.6" y="71.1">VRSET</text>
<text x="39" y="72.5">Z1XAVDD</text>
<text x="57.9" y="72.5">ZAD15</text>
<text x="57.9" y="75.1">ZVREF</text>
<text x="57.9" y="77.8">VDDZCMP</text>
<text x="134.6" y="75.1">DACAVDD</text>
<text x="134.6" y="76.5">DACAVSS</text>
<text x="134.6" y="72.5">VVBWN</text>
<text x="39" y="79.2">Z1XAVSS</text>
<text x="57.9" y="79.2">ZCMP_N</text>
<text x="57.9" y="80.5">ZCMP_P</text>
<text x="57.9" y="81.9">VSSZCMP</text>
<text x="134.6" y="79.2">DACAVDD</text>
<text x="134.6" y="80.5">DACAVSS</text>
<text x="134.6" y="83.2">DCLKAVDD</text>
<text x="57.9" y="84.6">Z1XAVDD</text>
<text x="57.9" y="85.9">Z1XAVSS</text>
<text x="57.9" y="88.6">Z4XAVDD</text>
<text x="57.9" y="90">Z4XAVSS</text>
<text x="134.6" y="84.6">DCLKAVSS</text>
<text x="134.6" y="87.2">ECLKAVDD</text>
<text x="134.6" y="88.6">ECLKAVSS</text>
<text x="39" y="91.3">Z4XAVDD</text>
<text x="39" y="98">Z4XAVSS</text>
<text x="53.4" y="98.8">9,17,18,20,22,24,27,28</text>
<text x="59.2" y="101.5">10,22,23,29</text>
<text x="60.6" y="100.2">10,23</text>
<text x="66.1" y="100.2">PWRGD</text>
<text x="66.6" y="101.5">AUXOK</text>
<text x="67.2" y="98.8">PCIRST-</text>
<text x="75.4" y="98">PCIRST-</text>
<text x="75.4" y="99.4">PWRGD</text>
<text x="75.4" y="100.7">AUXOK</text>
<text x="89.8" y="103.7" transform="rotate(-90 89.8 103.7)">TRAP1</text>
<text x="100.6" y="103.8" transform="rotate(-90 100.6 103.8)">ENTEST</text>
<text x="61.9" y="110.2">VDDZCMP</text>
<text x="61.9" y="112.8">ZCMP_N</text>
<text x="61.9" y="118.2">VSSZCMP</text>
<text x="61.9" y="115.5">ZCMP_P</text>
<text x="91.5" y="115.5">DCLKAVDD</text>
<text x="136" y="116.9">VVBWN</text>
<text x="161.5" y="116.9">VRSET</text>
<text x="91.5" y="122.3">DCLKAVSS</text>
<text x="136" y="120.9">VCOMP</text>
<text x="136" y="124.9">DACAVDD</text>
<text x="136" y="131.7">DACAVSS</text>
<text x="175" y="127.5">DACAVSS</text>
<text x="91.5" y="138.4">ECLKAVDD</text>
<text x="91.5" y="145.1">ECLKAVSS</text>
</g>
<g font-size="1.2" fill="#000080">
<text x="171.8" y="29.4">R336</text>
<text x="171.8" y="26.7">R337</text>
<text x="180.8" y="29.4">4.7K</text>
<text x="180.8" y="26.7">4.7K</text>
<text x="72.7" y="34.8">U32C</text>
<text x="171.8" y="34.8">R340</text>
<text x="171.8" y="32.1">R339</text>
<text x="180.8" y="34.8">4.7K</text>
<text x="180.8" y="32.1">4.7K</text>
<text x="127.4" y="38.8">C121</text>
<text x="134.7" y="38.8">10PF</text>
<text x="16.6" y="45.3">R93</text>
<text x="23.8" y="45.3">C148</text>
<text x="23.8" y="47.9">0.1UF</text>
<text x="171.8" y="46.9">R338</text>
<text x="180.8" y="46.9">4.7K</text>
<text x="16" y="48.1">150_1%</text>
<text x="16.7" y="58">150_1%</text>
<text x="17" y="54.9">R92</text>
<text x="23.8" y="54.7">C147</text>
<text x="23.8" y="57.4">0.1UF</text>
<text x="17.5" y="71.1">FCM1608K-121</text>
<text x="20.2" y="69.8">L23</text>
<text x="15.9" y="75">C189</text>
<text x="15.9" y="77.6">2.2UF_0805</text>
<text x="29.2" y="74.9">C188</text>
<text x="29.2" y="77.6">0.1UF</text>
<text x="35.8" y="77.6">0.01UF</text>
<text x="36.1" y="74.6">C187</text>
<text x="17.5" y="90">FCM1608K-121</text>
<text x="20.2" y="88.6">L22</text>
<text x="15.9" y="93.9">C181</text>
<text x="29.2" y="93.7">C174</text>
<text x="36.1" y="93.5">C173</text>
<text x="110.4" y="94">650/1</text>
<text x="15.9" y="96.4">2.2UF_0805</text>
<text x="29.2" y="96.4">0.1UF</text>
<text x="35.8" y="96.4">0.01UF</text>
<text x="20.2" y="107.4">L20</text>
<text x="17.5" y="108.8">FCM1608K-121</text>
<text x="29.2" y="113.9">C172</text>
<text x="36.1" y="113.6">C164</text>
<text x="45" y="112.8">R95</text>
<text x="51.6" y="112.8">56</text>
<text x="90.2" y="109.5">TP1</text>
<text x="113.1" y="112.8">L13</text>
<text x="4.7" y="117.1">10UF/10V_1206</text>
<text x="10.8" y="114">C166</text>
<text x="29.2" y="116.6">0.1UF</text>
<text x="35.8" y="116.6">0.01UF</text>
<text x="45" y="115.5">R102</text>
<text x="51.6" y="115.5">56</text>
<text x="102.2" y="118.1">C104</text>
<text x="108.8" y="118.1">C99</text>
<text x="110.4" y="114.2">FCM1608K-121</text>
<text x="122.2" y="118.1">C88</text>
<text x="142.3" y="116.7">C98</text>
<text x="148.9" y="116.9">0.1UF</text>
<text x="175" y="119.7">R70</text>
<text x="101.5" y="120.8">0.01UF</text>
<text x="108.8" y="120.6">0.1UF</text>
<text x="111.7" y="124.9">SHORT</text>
<text x="113.7" y="121.1">JP4</text>
<text x="122.2" y="120.6">2.2UF_0805</text>
<text x="142.4" y="120.8">C97</text>
<text x="148.9" y="120.9">0.1UF</text>
<text x="157.5" y="123.6">FCM1608K-121</text>
<text x="160.2" y="122.3">L16</text>
<text x="174.5" y="124.1">130_1%</text>
<text x="109.1" y="127.6">J6</text>
<text x="111.7" y="130.3">JOPEN</text>
<text x="148.6" y="130.2">0.1UF</text>
<text x="149.3" y="127.5">C106</text>
<text x="155.9" y="127.5">C101</text>
<text x="155.9" y="130.1">1UF</text>
<text x="160.9" y="130.5">JP3</text>
<text x="169.6" y="127.5">C95</text>
<text x="169.6" y="130.3">10UF/10V_1206</text>
<text x="110.4" y="137.1">FCM1608K-121</text>
<text x="113.1" y="135.7">L14</text>
<text x="156.2" y="137.1">J7</text>
<text x="160.2" y="135.7">SHORT</text>
<text x="101.5" y="143.7">0.01UF</text>
<text x="102.2" y="141">C105</text>
<text x="108.8" y="141">C100</text>
<text x="108.8" y="143.5">0.1UF</text>
<text x="113.7" y="143.9">JP2</text>
<text x="122.2" y="141">C89</text>
<text x="122.2" y="143.5">2.2UF_0805</text>
<text x="158.9" y="139.8">JOPEN</text>
<text x="111.7" y="147.8">SHORT</text>
</g>
<g font-size="1.2" fill="#004080">
<text x="72" y="38.2">ZCLK</text>
<text x="72" y="40.9">ZUREQ</text>
<text x="111.4" y="39.6">VOSCI</text>
<text x="72" y="42.3">ZDREQ</text>
<text x="72" y="45">ZSTB0</text>
<text x="72" y="46.3">ZSTB#0</text>
<text x="111.6" y="46.3">GOUT</text>
<text x="111.7" y="45">ROUT</text>
<text x="111.8" y="47.7">BOUT</text>
<text x="72" y="49">ZSTB1</text>
<text x="72" y="50.4">ZSTB#1</text>
<text x="72" y="53">ZAD0</text>
<text x="110.9" y="50.4">HSYNC</text>
<text x="111" y="51.7">VSYNC</text>
<text x="72" y="54.4">ZAD1</text>
<text x="72" y="55.8">ZAD2</text>
<text x="72" y="57.1">ZAD3</text>
<text x="72" y="58.4">ZAD4</text>
<text x="72" y="59.8">ZAD5</text>
<text x="110.6" y="54.4">VGPIO0</text>
<text x="110.6" y="55.8">VGPIO1</text>
<text x="111.7" y="59.8">INT#A</text>
<text x="72" y="61.1">ZAD6</text>
<text x="72" y="62.5">ZAD7</text>
<text x="72" y="63.8">ZAD8</text>
<text x="72" y="65.2">ZAD9</text>
<text x="110.9" y="63.8">CSYNC</text>
<text x="110.9" y="65.2">RSYNC</text>
<text x="72" y="66.5">ZAD10</text>
<text x="72" y="67.9">ZAD11</text>
<text x="72" y="69.2">ZAD12</text>
<text x="72" y="70.5">ZAD13</text>
<text x="72" y="71.9">ZAD14</text>
<text x="110.7" y="70.5">VCOMP</text>
<text x="111.1" y="71.9">VRSET</text>
<text x="111.1" y="66.5">LSYNC</text>
<text x="72" y="73.2">ZAD15</text>
<text x="72" y="75.9">ZVREF</text>
<text x="108.5" y="75.9">DACAVDD1</text>
<text x="108.7" y="77.3">DACAVSS1</text>
<text x="110.6" y="73.2">VVBWN</text>
<text x="72" y="78.6">VDDZCMP</text>
<text x="72" y="80">ZCMP_N</text>
<text x="72" y="81.3">ZCMP_P</text>
<text x="72" y="82.7">VSSZCMP</text>
<text x="108.5" y="80">DACAVDD2</text>
<text x="108.7" y="81.3">DACAVSS2</text>
<text x="72" y="85.4">Z1XAVDD</text>
<text x="72" y="86.7">Z1XAVSS</text>
<text x="72" y="89.4">Z4XAVDD</text>
<text x="108.5" y="84">DCLKAVDD</text>
<text x="108.6" y="88.1">ECLKAVDD</text>
<text x="108.7" y="85.4">DCLKAVSS</text>
<text x="108.7" y="89.4">ECLKAVSS</text>
<text x="72" y="90.7">Z4XAVSS</text>
<text x="85.4" y="92.2" transform="rotate(-90 85.4 92.2)">PCIRST#</text>
<text x="86.7" y="92.2" transform="rotate(-90 86.7 92.2)">PWROK</text>
<text x="88.1" y="92.2" transform="rotate(-90 88.1 92.2)">AUXOK</text>
<text x="90.8" y="92.2" transform="rotate(-90 90.8 92.2)">TRAP1</text>
<text x="92.1" y="92.2" transform="rotate(-90 92.1 92.2)">TRAP0</text>
<text x="94.8" y="92.2" transform="rotate(-90 94.8 92.2)">TESTMODE2</text>
<text x="96.2" y="92.2" transform="rotate(-90 96.2 92.2)">TESTMODE1</text>
<text x="97.5" y="92.2" transform="rotate(-90 97.5 92.2)">TESTMODE0</text>
<text x="100.2" y="92.2" transform="rotate(-90 100.2 92.2)">DLLEN#</text>
<text x="101.5" y="92.2" transform="rotate(-90 101.5 92.2)">ENTEST</text>
</g>
</svg>
